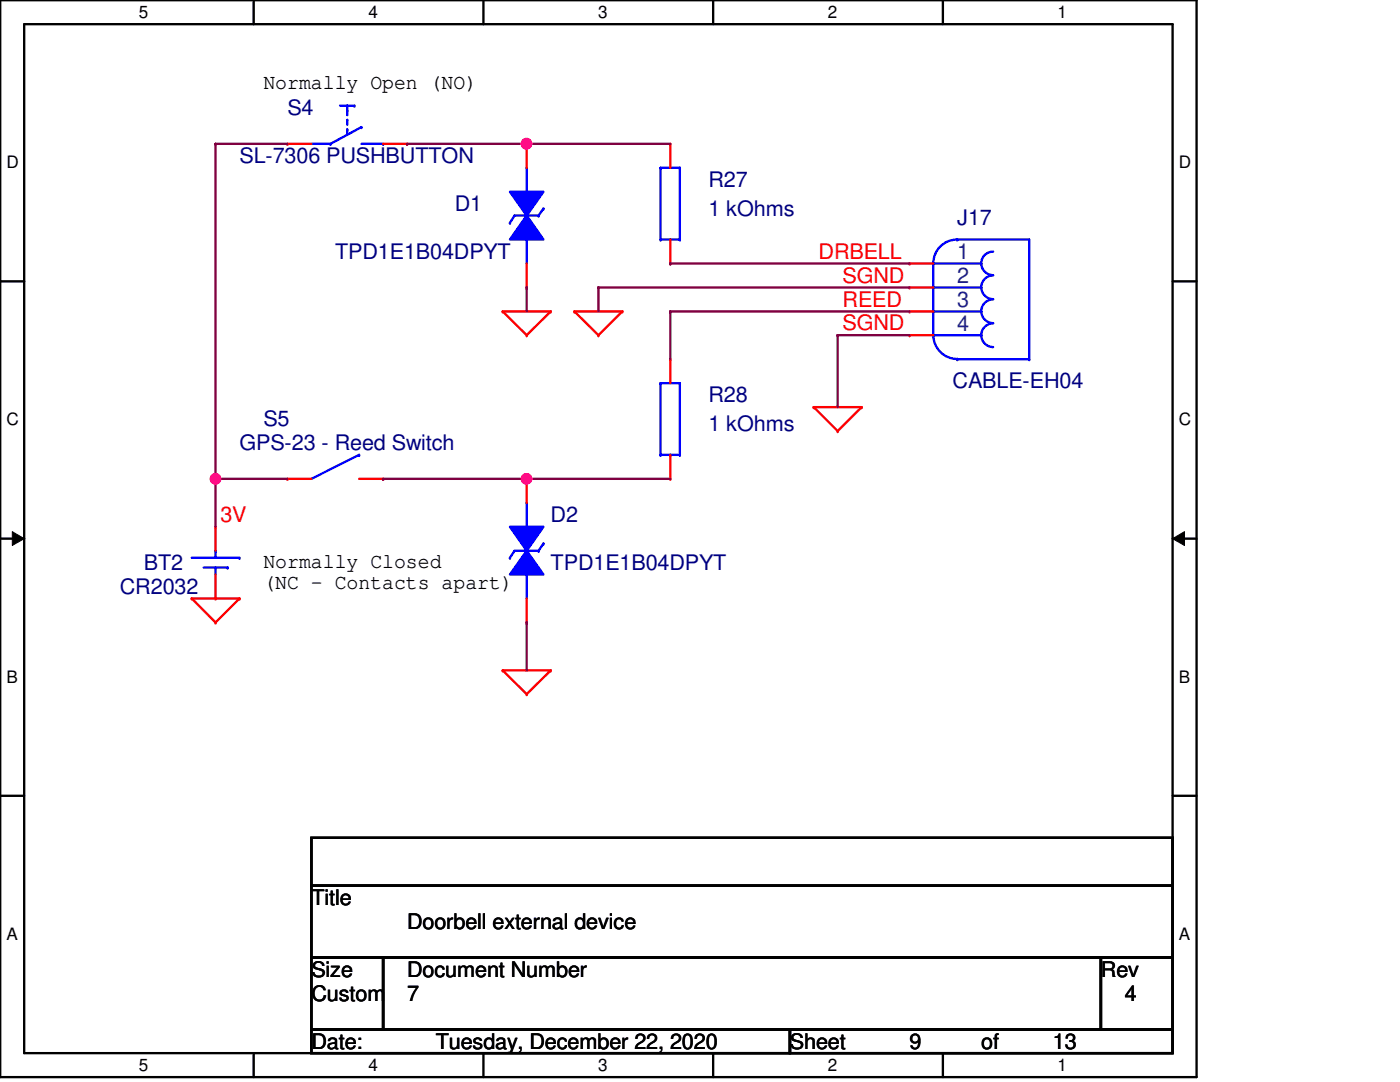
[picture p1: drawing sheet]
<svg xmlns="http://www.w3.org/2000/svg" width="279mm" height="216mm" viewBox="0 0 279 216" stroke-linecap="round" stroke-linejoin="round" font-family="sans-serif">
<path d="M0 0h238.8v214.9h-238.8zM4.8 4.8h229.2v205.3h-229.2z" fill="none" stroke="#000" stroke-width=".47"/>
<g fill="#fff">
<path d="M27.7 .6h1.9v3.7h-1.9z"/>
<path d="M27.7 210.7h1.9v3.7h-1.9z"/>
</g>
<path d="M50.6 0v4.8M50.6 210.1v4.8" fill="none" stroke="#000" stroke-width=".47"/>
<g fill="#fff">
<path d="M73.5 .6h1.9v3.7h-1.9z"/>
<path d="M73.5 210.7h1.9v3.7h-1.9z"/>
</g>
<path d="M96.5 0v4.8M96.5 210.1v4.8" fill="none" stroke="#000" stroke-width=".47"/>
<g fill="#fff">
<path d="M119.4 .6h1.8v3.7h-1.8z"/>
<path d="M119.4 210.7h1.8v3.7h-1.8z"/>
</g>
<path d="M142.3 0v4.8M142.3 210.1v4.8" fill="none" stroke="#000" stroke-width=".47"/>
<g fill="#fff">
<path d="M165.2 .6h1.9v3.7h-1.9z"/>
<path d="M165.2 210.7h1.9v3.7h-1.9z"/>
</g>
<path d="M188.2 0v4.8M188.2 210.1v4.8" fill="none" stroke="#000" stroke-width=".47"/>
<g fill="#fff">
<path d="M211.1 .6h1.8v3.7h-1.8z"/>
<path d="M211.1 210.7h1.8v3.7h-1.8z"/>
<path d="M1.3 30.5h2.4v3.7h-2.4z"/>
<path d="M235.2 30.5h2.5v3.7h-2.5z"/>
<path d="M1.3 81.8h2.4v3.8h-2.4z"/>
<path d="M235.2 81.8h2.5v3.8h-2.5z"/>
</g>
<path d="M0 56.1h4.8M234 56.1h4.8" fill="none" stroke="#000" stroke-width=".47"/>
<g fill="#fff">
<path d="M1.3 133.1h2.2v3.8h-2.2z"/>
<path d="M235.2 133.1h2.3v3.8h-2.3z"/>
</g>
<path d="M0 107.5h4.8M234 107.5h4.8" fill="none" stroke="#000" stroke-width=".47"/>
<path d="M2.5 106.1l2.3 1.4-2.3 1.3zM234 107.5l2.4-1.4v2.7z" fill="#000"/>
<path d="M2.5 106.1l2.3 1.4-2.3 1.3zM234 107.5l2.4-1.4v2.7z" fill="none" stroke="#000" stroke-width=".2"/>
<g fill="#fff">
<path d="M1.2 184.4h2.3v3.8h-2.3z"/>
<path d="M235.2 184.4h2.3v3.8h-2.3z"/>
</g>
<path d="M0 158.8h4.8M234 158.8h4.8" fill="none" stroke="#000" stroke-width=".47"/>
<path d="M100.3 62.1h9.6" fill="none" stroke="#f00" stroke-width=".47"/>
<circle cx="109.9" cy="62.1" r=".23" fill="#f00"/>
<path d="M109.9 62.1l-4.8 4.8" fill="none" stroke="#f00" stroke-width=".47"/>
<circle cx="105.1" cy="66.9" r=".23" fill="#f00"/>
<path d="M100.3 62.1l4.8 4.8" fill="none" stroke="#f00" stroke-width=".47"/>
<circle cx="100.3" cy="62.1" r=".23" fill="#f00"/>
<path d="M38.3 119.4h9.5" fill="none" stroke="#f00" stroke-width=".47"/>
<circle cx="47.8" cy="119.4" r=".23" fill="#f00"/>
<path d="M47.8 119.4l-4.8 4.8" fill="none" stroke="#f00" stroke-width=".47"/>
<circle cx="43" cy="124.2" r=".23" fill="#f00"/>
<path d="M38.3 119.4l4.7 4.8" fill="none" stroke="#f00" stroke-width=".47"/>
<circle cx="38.3" cy="119.4" r=".23" fill="#f00"/>
<path d="M100.3 133.8h9.6" fill="none" stroke="#f00" stroke-width=".47"/>
<circle cx="109.9" cy="133.8" r=".23" fill="#f00"/>
<path d="M109.9 133.8l-4.8 4.7" fill="none" stroke="#f00" stroke-width=".47"/>
<circle cx="105.1" cy="138.5" r=".23" fill="#f00"/>
<path d="M100.3 133.8l4.8 4.7" fill="none" stroke="#f00" stroke-width=".47"/>
<circle cx="100.3" cy="133.8" r=".23" fill="#f00"/>
<path d="M162.4 81.2h9.6" fill="none" stroke="#f00" stroke-width=".47"/>
<circle cx="172" cy="81.2" r=".23" fill="#f00"/>
<path d="M172 81.2l-4.8 4.8" fill="none" stroke="#f00" stroke-width=".47"/>
<circle cx="167.2" cy="86" r=".23" fill="#f00"/>
<path d="M162.4 81.2l4.8 4.8" fill="none" stroke="#f00" stroke-width=".47"/>
<circle cx="162.4" cy="81.2" r=".23" fill="#f00"/>
<path d="M114.6 62.1h9.6" fill="none" stroke="#f00" stroke-width=".47"/>
<circle cx="124.2" cy="62.1" r=".23" fill="#f00"/>
<path d="M124.2 62.1l-4.8 4.8" fill="none" stroke="#f00" stroke-width=".47"/>
<circle cx="119.4" cy="66.9" r=".23" fill="#f00"/>
<path d="M114.6 62.1l4.8 4.8" fill="none" stroke="#f00" stroke-width=".47"/>
<circle cx="114.6" cy="62.1" r=".23" fill="#f00"/>
<path d="M62.1 167.2h171.9v9.5h-171.9zM62.1 176.7h171.9v14.4h-171.9zM62.1 191.1h14.4v14.3h-14.4zM76.5 191.1h143.2v14.3h-143.2zM219.7 191.1h14.3v14.3h-14.3zM62.1 205.4h95.5v4.7h-95.5zM157.6 205.4h76.4v4.7h-76.4z" fill="none" stroke="#000" stroke-width=".47"/>
<path d="M186.3 52.6h9.5" fill="none" stroke="#00f" stroke-width=".47"/>
<circle cx="195.8" cy="52.6" r=".23" fill="#00f"/>
<path d="M186.3 57.4h9.5" fill="none" stroke="#00f" stroke-width=".47"/>
<circle cx="195.8" cy="57.4" r=".23" fill="#00f"/>
<path d="M186.3 62.1h9.5" fill="none" stroke="#00f" stroke-width=".47"/>
<circle cx="195.8" cy="62.1" r=".23" fill="#00f"/>
<path d="M186.3 66.9h9.5" fill="none" stroke="#00f" stroke-width=".47"/>
<circle cx="195.8" cy="66.9" r=".23" fill="#00f"/>
<path d="M191.1 47.8h14.3M198.2 50.2a2.35 2.35 0 0 0-2.4 2.4 2.35 2.35 0 0 0 2.4 2.3M198.2 54.9a2.37 2.37 0 0 0-2.4 2.4 2.37 2.37 0 0 0 2.4 2.4M198.2 59.7a2.37 2.37 0 0 0-2.4 2.4 2.37 2.37 0 0 0 2.4 2.4M198.2 64.5a2.37 2.37 0 0 0-2.4 2.4 2.37 2.37 0 0 0 2.4 2.4" fill="none" stroke="#00f" stroke-width=".47"/>
<circle cx="191.1" cy="47.8" r=".23" fill="#00f"/>
<path d="M205.4 47.8v23.9" fill="none" stroke="#00f" stroke-width=".47"/>
<circle cx="205.4" cy="71.7" r=".23" fill="#00f"/>
<path d="M191.1 71.7h14.3" fill="none" stroke="#00f" stroke-width=".47"/>
<circle cx="191.1" cy="71.7" r=".23" fill="#00f"/>
<path d="M186.3 52.6v14.3" fill="none" stroke="#00f" stroke-width=".47"/>
<circle cx="186.3" cy="66.9" r=".23" fill="#00f"/>
<path d="M191.1 47.8a4.7 4.7 0 0 0-4.8 4.8M186.3 66.9a4.8 4.8 0 0 0 4.8 4.7" fill="none" stroke="#00f" stroke-width=".47"/>
<path d="M181.5 57.4h4.8" fill="none" stroke="#f00" stroke-width=".47"/>
<circle cx="181.5" cy="57.4" r=".23" fill="#f00"/>
<path d="M181.5 62.1h4.8" fill="none" stroke="#f00" stroke-width=".47"/>
<circle cx="181.5" cy="62.1" r=".23" fill="#f00"/>
<path d="M181.5 66.9h4.8" fill="none" stroke="#f00" stroke-width=".47"/>
<circle cx="181.5" cy="66.9" r=".23" fill="#f00"/>
<path d="M181.5 52.6h4.8" fill="none" stroke="#f00" stroke-width=".47"/>
<circle cx="181.5" cy="52.6" r=".23" fill="#f00"/>
<path d="M62.1 28.7h3.9" fill="none" stroke="#00f" stroke-width=".47"/>
<circle cx="66" cy="28.7" r=".23" fill="#00f"/>
<path d="M72.1 25.4l-6.1 3.3" fill="none" stroke="#00f" stroke-width=".47"/>
<circle cx="72.1" cy="25.4" r=".23" fill="#00f"/>
<path d="M72.1 28.7h4.4" fill="none" stroke="#00f" stroke-width=".47"/>
<circle cx="76.5" cy="28.7" r=".23" fill="#00f"/>
<path d="M69.3 25.8v1" fill="none" stroke="#00f" stroke-width=".47"/>
<circle cx="69.3" cy="25.8" r=".23" fill="#00f"/>
<path d="M69.3 23.9v1" fill="none" stroke="#00f" stroke-width=".47"/>
<circle cx="69.3" cy="23.9" r=".23" fill="#00f"/>
<path d="M69.3 22v1" fill="none" stroke="#00f" stroke-width=".47"/>
<circle cx="69.3" cy="22" r=".23" fill="#00f"/>
<path d="M69.3 21.1v.9" fill="none" stroke="#00f" stroke-width=".47"/>
<circle cx="69.3" cy="21.1" r=".23" fill="#00f"/>
<path d="M67.9 21.1h2.8" fill="none" stroke="#00f" stroke-width=".47"/>
<circle cx="70.7" cy="21.1" r=".23" fill="#00f"/>
<path d="M76.5 28.7h4.7" fill="none" stroke="#f00" stroke-width=".47"/>
<circle cx="81.2" cy="28.7" r=".23" fill="#f00"/>
<path d="M57.4 28.7h4.7" fill="none" stroke="#f00" stroke-width=".47"/>
<circle cx="57.4" cy="28.7" r=".23" fill="#f00"/>
<path d="M102.7 43h4.8" fill="none" stroke="#00f" stroke-width=".47"/>
<circle cx="107.5" cy="43" r=".23" fill="#00f"/>
<path d="M105.1 47.8v4.8" fill="none" stroke="#00f" stroke-width=".47"/>
<circle cx="105.1" cy="47.8" r=".23" fill="#00f"/>
<path d="M105.1 33.5v4.8" fill="none" stroke="#00f" stroke-width=".47"/>
<circle cx="105.1" cy="33.5" r=".23" fill="#00f"/>
<path d="M105.1 43l3.4 4.8h-6.7z" fill-rule="evenodd" fill="#00f"/>
<path d="M102.7 43l-.9 1.4M105.1 43l3.4 4.8h-6.7z" fill="none" stroke="#00f" stroke-width=".47"/>
<circle cx="101.8" cy="44.4" r=".23" fill="#00f"/>
<path d="M108.5 41.6l-1 1.4" fill="none" stroke="#00f" stroke-width=".47"/>
<circle cx="108.5" cy="41.6" r=".23" fill="#00f"/>
<path d="M101.8 38.3h6.7l-3.4 4.7z" fill-rule="evenodd" fill="#00f"/>
<path d="M101.8 38.3h6.7l-3.4 4.7z" fill="none" stroke="#00f" stroke-width=".47"/>
<path d="M105.1 52.6v4.8" fill="none" stroke="#f00" stroke-width=".47"/>
<circle cx="105.1" cy="57.4" r=".23" fill="#f00"/>
<path d="M105.1 28.7v4.8" fill="none" stroke="#f00" stroke-width=".47"/>
<circle cx="105.1" cy="28.7" r=".23" fill="#f00"/>
<path d="M40.6 113.2h4.8" fill="none" stroke="#00f" stroke-width=".47"/>
<circle cx="45.4" cy="113.2" r=".23" fill="#00f"/>
<path d="M38.3 111.3h9.5" fill="none" stroke="#00f" stroke-width=".47"/>
<circle cx="47.8" cy="111.3" r=".23" fill="#00f"/>
<path d="M43 113.2v1.4" fill="none" stroke="#00f" stroke-width=".47"/>
<circle cx="43" cy="113.2" r=".23" fill="#00f"/>
<path d="M43 109.9v1.4" fill="none" stroke="#00f" stroke-width=".47"/>
<circle cx="43" cy="109.9" r=".23" fill="#00f"/>
<path d="M43 114.6v4.8" fill="none" stroke="#f00" stroke-width=".47"/>
<circle cx="43" cy="119.4" r=".23" fill="#f00"/>
<path d="M43 105.1v4.8" fill="none" stroke="#f00" stroke-width=".47"/>
<circle cx="43" cy="105.1" r=".23" fill="#f00"/>
<path d="M131.8 90.8h2" fill="none" stroke="#00f" stroke-width=".47"/>
<circle cx="131.8" cy="90.8" r=".23" fill="#00f"/>
<path d="M131.8 76.5v14.3" fill="none" stroke="#00f" stroke-width=".47"/>
<circle cx="131.8" cy="76.5" r=".23" fill="#00f"/>
<path d="M131.8 76.5h3.9" fill="none" stroke="#00f" stroke-width=".47"/>
<circle cx="135.7" cy="76.5" r=".23" fill="#00f"/>
<path d="M135.7 76.5v14.3" fill="none" stroke="#00f" stroke-width=".47"/>
<circle cx="135.7" cy="90.8" r=".23" fill="#00f"/>
<path d="M133.8 90.8h1.9" fill="none" stroke="#00f" stroke-width=".47"/>
<circle cx="133.8" cy="90.8" r=".23" fill="#00f"/>
<path d="M133.8 90.8v4.7" fill="none" stroke="#f00" stroke-width=".47"/>
<circle cx="133.8" cy="95.5" r=".23" fill="#f00"/>
<path d="M133.8 71.7v4.8" fill="none" stroke="#f00" stroke-width=".47"/>
<circle cx="133.8" cy="71.7" r=".23" fill="#f00"/>
<path d="M71.7 90.8l-9.6 4.7" fill="none" stroke="#00f" stroke-width=".47"/>
<circle cx="71.7" cy="90.8" r=".23" fill="#00f"/>
<path d="M57.4 95.5h4.7" fill="none" stroke="#f00" stroke-width=".47"/>
<circle cx="57.4" cy="95.5" r=".23" fill="#f00"/>
<path d="M71.7 95.5h4.8" fill="none" stroke="#f00" stroke-width=".47"/>
<circle cx="76.5" cy="95.5" r=".23" fill="#f00"/>
<path d="M102.7 109.9h4.8" fill="none" stroke="#00f" stroke-width=".47"/>
<circle cx="107.5" cy="109.9" r=".23" fill="#00f"/>
<path d="M105.1 114.6v4.8" fill="none" stroke="#00f" stroke-width=".47"/>
<circle cx="105.1" cy="114.6" r=".23" fill="#00f"/>
<path d="M105.1 100.3v4.8" fill="none" stroke="#00f" stroke-width=".47"/>
<circle cx="105.1" cy="100.3" r=".23" fill="#00f"/>
<path d="M105.1 109.9l3.4 4.7h-6.7z" fill-rule="evenodd" fill="#00f"/>
<path d="M102.7 109.9l-.9 1.4M105.1 109.9l3.4 4.7h-6.7z" fill="none" stroke="#00f" stroke-width=".47"/>
<circle cx="101.8" cy="111.3" r=".23" fill="#00f"/>
<path d="M108.5 108.5l-1 1.4" fill="none" stroke="#00f" stroke-width=".47"/>
<circle cx="108.5" cy="108.5" r=".23" fill="#00f"/>
<path d="M101.8 105.1h6.7l-3.4 4.8z" fill-rule="evenodd" fill="#00f"/>
<path d="M101.8 105.1h6.7l-3.4 4.8z" fill="none" stroke="#00f" stroke-width=".47"/>
<path d="M105.1 119.4v4.8" fill="none" stroke="#f00" stroke-width=".47"/>
<circle cx="105.1" cy="124.2" r=".23" fill="#f00"/>
<path d="M105.1 95.5v4.8" fill="none" stroke="#f00" stroke-width=".47"/>
<circle cx="105.1" cy="95.5" r=".23" fill="#f00"/>
<path d="M131.8 47.8h2" fill="none" stroke="#00f" stroke-width=".47"/>
<circle cx="131.8" cy="47.8" r=".23" fill="#00f"/>
<path d="M131.8 33.5v14.3" fill="none" stroke="#00f" stroke-width=".47"/>
<circle cx="131.8" cy="33.5" r=".23" fill="#00f"/>
<path d="M131.8 33.5h3.9" fill="none" stroke="#00f" stroke-width=".47"/>
<circle cx="135.7" cy="33.5" r=".23" fill="#00f"/>
<path d="M135.7 33.5v14.3" fill="none" stroke="#00f" stroke-width=".47"/>
<circle cx="135.7" cy="47.8" r=".23" fill="#00f"/>
<path d="M133.8 47.8h1.9" fill="none" stroke="#00f" stroke-width=".47"/>
<circle cx="133.8" cy="47.8" r=".23" fill="#00f"/>
<path d="M133.8 47.8v4.8" fill="none" stroke="#f00" stroke-width=".47"/>
<circle cx="133.8" cy="52.6" r=".23" fill="#f00"/>
<path d="M133.8 28.7v4.8" fill="none" stroke="#f00" stroke-width=".47"/>
<circle cx="133.8" cy="28.7" r=".23" fill="#f00"/>
<path d="M43 28.7h14.4" fill="none" stroke="#800040" stroke-width=".47"/>
<circle cx="43" cy="28.7" r=".23" fill="#800040"/>
<path d="M43 28.7v66.8" fill="none" stroke="#800040" stroke-width=".47"/>
<circle cx="43" cy="28.7" r=".23" fill="#800040"/>
<circle cx="43" cy="95.5" r=".94" fill="#f0f"/>
<circle cx="43" cy="95.5" r=".94" fill="none" stroke="#f0f" stroke-width=".47"/>
<path d="M81.2 28.7h23.9" fill="none" stroke="#800040" stroke-width=".47"/>
<circle cx="81.2" cy="28.7" r=".23" fill="#800040"/>
<path d="M105.1 28.7h28.7" fill="none" stroke="#800040" stroke-width=".47"/>
<circle cx="105.1" cy="28.7" r=".23" fill="#800040"/>
<circle cx="105.1" cy="28.7" r=".94" fill="#f0f"/>
<circle cx="105.1" cy="28.7" r=".94" fill="none" stroke="#f0f" stroke-width=".47"/>
<path d="M43 95.5h14.4" fill="none" stroke="#800040" stroke-width=".47"/>
<circle cx="43" cy="95.5" r=".23" fill="#800040"/>
<path d="M43 95.5v9.6" fill="none" stroke="#800040" stroke-width=".47"/>
<circle cx="43" cy="95.5" r=".23" fill="#800040"/>
<path d="M119.4 57.4h62.1" fill="none" stroke="#800040" stroke-width=".47"/>
<circle cx="119.4" cy="57.4" r=".23" fill="#800040"/>
<path d="M105.1 95.5h28.7" fill="none" stroke="#800040" stroke-width=".47"/>
<circle cx="105.1" cy="95.5" r=".23" fill="#800040"/>
<circle cx="105.1" cy="95.5" r=".94" fill="#f0f"/>
<circle cx="105.1" cy="95.5" r=".94" fill="none" stroke="#f0f" stroke-width=".47"/>
<path d="M133.8 62.1h47.7" fill="none" stroke="#800040" stroke-width=".47"/>
<circle cx="133.8" cy="62.1" r=".23" fill="#800040"/>
<path d="M167.2 66.9h14.3" fill="none" stroke="#800040" stroke-width=".47"/>
<circle cx="167.2" cy="66.9" r=".23" fill="#800040"/>
<path d="M167.2 66.9v14.3" fill="none" stroke="#800040" stroke-width=".47"/>
<circle cx="167.2" cy="66.9" r=".23" fill="#800040"/>
<path d="M105.1 57.4v4.7" fill="none" stroke="#800040" stroke-width=".47"/>
<circle cx="105.1" cy="57.4" r=".23" fill="#800040"/>
<path d="M105.1 124.2v9.6" fill="none" stroke="#800040" stroke-width=".47"/>
<circle cx="105.1" cy="124.2" r=".23" fill="#800040"/>
<path d="M133.8 52.6h47.7" fill="none" stroke="#800040" stroke-width=".47"/>
<circle cx="133.8" cy="52.6" r=".23" fill="#800040"/>
<path d="M76.5 95.5h28.6" fill="none" stroke="#800040" stroke-width=".47"/>
<circle cx="76.5" cy="95.5" r=".23" fill="#800040"/>
<path d="M119.4 57.4v4.7" fill="none" stroke="#800040" stroke-width=".47"/>
<circle cx="119.4" cy="57.4" r=".23" fill="#800040"/>
<path d="M133.8 62.1v9.6" fill="none" stroke="#800040" stroke-width=".47"/>
<circle cx="133.8" cy="62.1" r=".23" fill="#800040"/>
<circle cx="43" cy="95.5" r=".94" fill="#f0f"/>
<circle cx="43" cy="95.5" r=".94" fill="none" stroke="#f0f" stroke-width=".47"/>
<circle cx="105.1" cy="28.7" r=".94" fill="#f0f"/>
<circle cx="105.1" cy="28.7" r=".94" fill="none" stroke="#f0f" stroke-width=".47"/>
<circle cx="105.1" cy="95.5" r=".94" fill="#f0f"/>
<circle cx="105.1" cy="95.5" r=".94" fill="none" stroke="#f0f" stroke-width=".47"/>
<g font-size="4.3">
<text x="52.6" y="17.8">Normally Open (NO)</text>
<text x="52.6" y="113.3">Normally Closed</text>
<text x="52.6" y="117.6">(NC - Contacts apart)</text>
<text x="62.1" y="180.6">Title</text>
<text x="81.2" y="185.4">Doorbell external device</text>
<text x="62.1" y="194.9">Size</text>
<text x="81.2" y="194.9">Document Number</text>
<text x="219.7" y="194.9">Rev</text>
<text x="62.1" y="199.7">Custom</text>
<text x="81.2" y="199.7">7</text>
<text x="224.5" y="199.7">4</text>
<text x="62.1" y="209.3">Date:</text>
<text x="87" y="209.3">Tuesday, December 22, 2020</text>
<text x="157.6" y="209.3">Sheet</text>
<text x="181.5" y="209.3">9</text>
<text x="195.8" y="209.3">of</text>
<text x="210.1" y="209.3">13</text>
</g>
<g font-size="4.3" fill="#000080">
<text x="57.4" y="23">S4</text>
<text x="47.8" y="32.6">SL-7306 PUSHBUTTON</text>
<text x="141.4" y="37.3">R27</text>
<text x="90.8" y="42.1">D1</text>
<text x="141.4" y="43.1">1 kOhms</text>
<text x="191.1" y="45">J17</text>
<text x="66.9" y="51.6">TPD1E1B04DPYT</text>
<text x="190.1" y="77.4">CABLE-EH04</text>
<text x="141.4" y="80.3">R28</text>
<text x="47.8" y="89.9">GPS-23 - Reed Switch</text>
<text x="52.6" y="85.1">S5</text>
<text x="141.4" y="86">1 kOhms</text>
<text x="109.9" y="104.2">D2</text>
<text x="28.7" y="113.7">BT2</text>
<text x="109.9" y="113.7">TPD1E1B04DPYT</text>
<text x="23.9" y="118.5">CR2032</text>
</g>
<g font-size="4.3" fill="#f00">
<text x="163.4" y="51.6">DRBELL</text>
<text x="168.1" y="56.4">SGND</text>
<text x="168.1" y="61.2">REED</text>
<text x="168.1" y="65.9">SGND</text>
<text x="44" y="104.1">3V</text>
</g>
<g font-size="4.3" fill="#004080">
<text x="191.1" y="51.6">1</text>
<text x="191.1" y="56.4">2</text>
<text x="191.1" y="61.2">3</text>
<text x="191.1" y="66">4</text>
</g>
<g font-size="3.4">
<text x="27.7" y="3.6">5</text>
<text x="73.5" y="3.6">4</text>
<text x="119.4" y="3.6">3</text>
<text x="165.2" y="3.6">2</text>
<text x="211.1" y="3.6">1</text>
<text x="1.3" y="33.5">D</text>
<text x="235.2" y="33.5">D</text>
<text x="1.3" y="84.8">C</text>
<text x="235.2" y="84.8">C</text>
<text x="1.3" y="136.2">B</text>
<text x="235.2" y="136.2">B</text>
<text x="1.3" y="187.5">A</text>
<text x="235.2" y="187.5">A</text>
<text x="27.7" y="213.7">5</text>
<text x="73.5" y="213.7">4</text>
<text x="119.4" y="213.7">3</text>
<text x="165.2" y="213.7">2</text>
<text x="211.1" y="213.7">1</text>
</g>
</svg>
